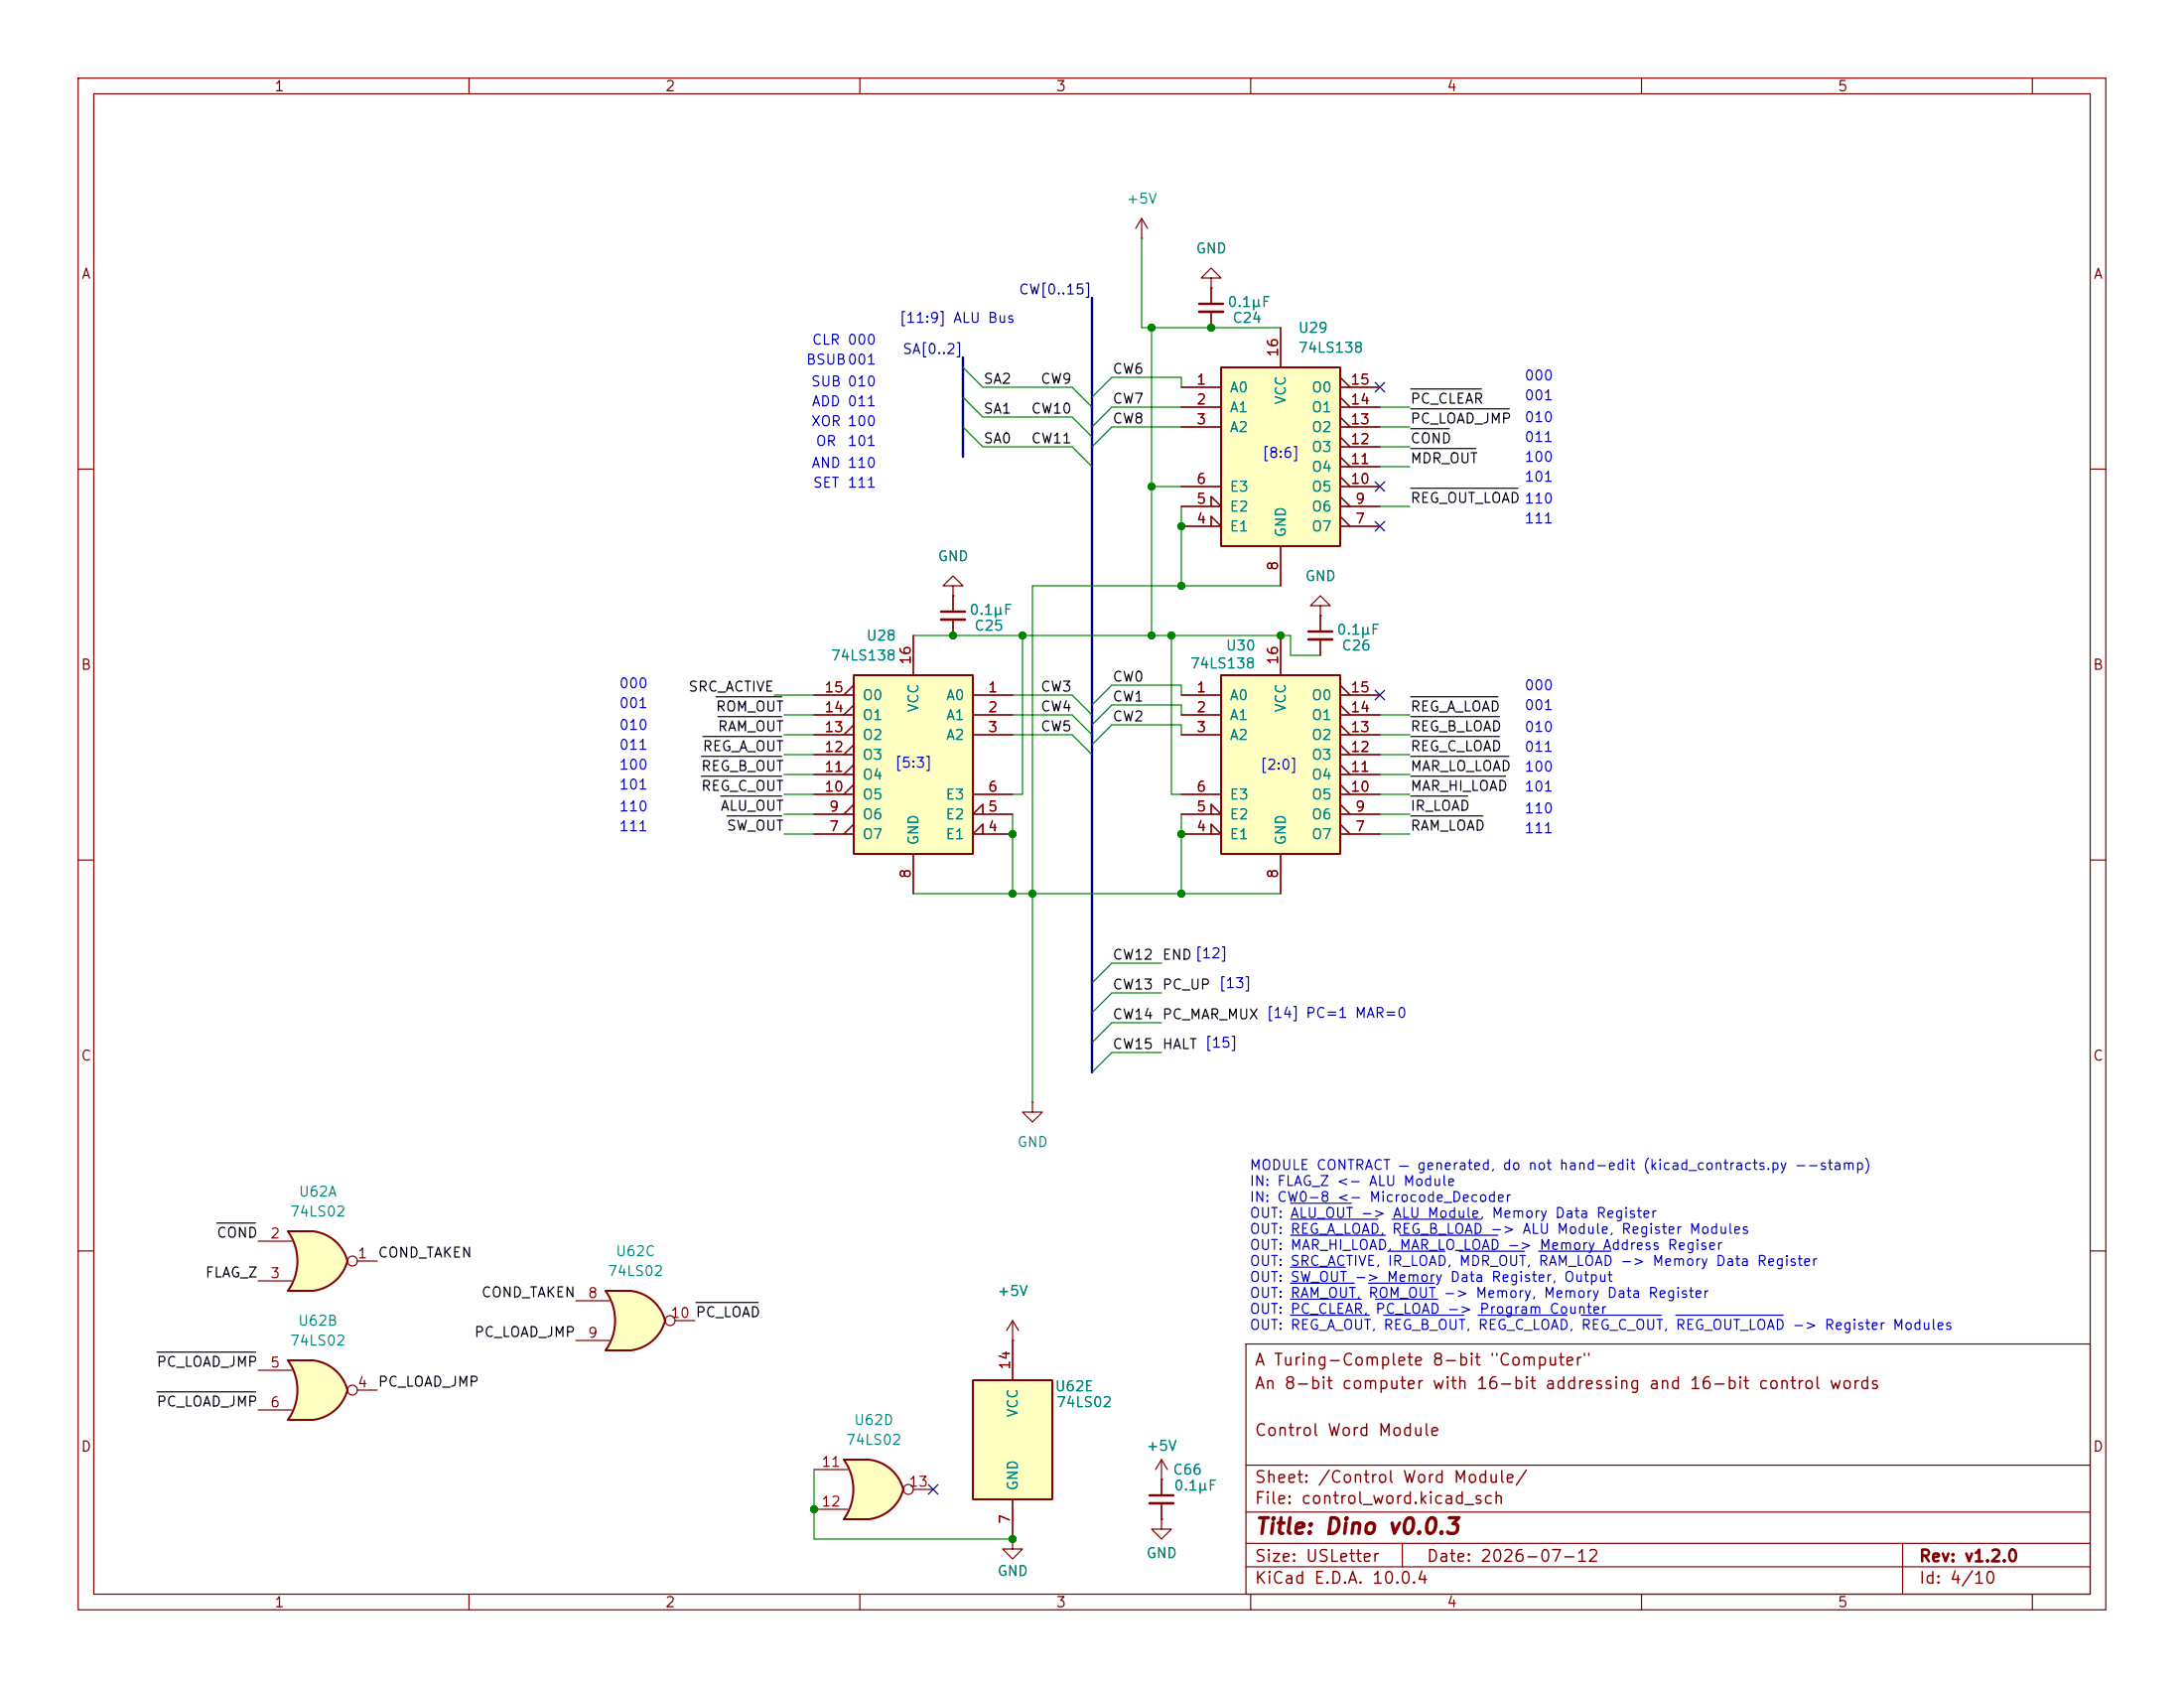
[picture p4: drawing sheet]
<svg xmlns="http://www.w3.org/2000/svg" width="279mm" height="216mm" viewBox="0 0 279 216" stroke-linecap="round" stroke-linejoin="round" font-family="sans-serif">
<g fill="none" stroke="#840000" stroke-width=".15">
<path d="M10 10h259.4v195.9h-259.4zM12 12h255.4v191.9h-255.4zM60 10v2M110 10v2M160 10v2M210 10v2M260 10v2M10 60h2M267.4 60h2M10 110h2M267.4 110h2M10 160h2"/>
<path d="M159.4 171.9h108v32h-108zM267.4 160h2M159.4 197.4h108M159.4 193.4h108M159.4 187.4h108M179.4 197.4v3M243.4 197.4v6.5M60 203.9v2M110 203.9v2M159.4 200.4h108M160 203.9v2M210 203.9v2"/>
<path d="M260 203.9v2"/>
</g>
<path d="M156.2 86.4h15.2v22.8h-15.2z" fill="#ffffc2"/>
<path d="M156.2 86.4h15.2v22.8h-15.2z" fill="none" stroke="#840000" stroke-width=".25"/>
<g fill="none" stroke="#840000" stroke-width=".15">
<path d="M151.1 88.9h5.1M151.1 91.4h5.1M151.1 94h5.1M163.8 81.3v5.1M171.4 88.9h5.1M171.4 91.4h5.1M171.4 94h5.1M171.4 99.1h5.1M171.4 97.8l1.3 1.3M171.4 96.5h5.1M171.4 95.3l1.3 1.2M171.4 92.7l1.3 1.3"/>
<path d="M171.4 90.2l1.3 1.2M171.4 87.6l1.3 1.3M151.1 106.7h5.1l-1.3-1.3v1.3M151.1 104.1h5.1l-1.3-1.2v1.2M151.1 101.6h5.1M163.8 109.2v5.1M171.4 106.7h5.1M171.4 104.1h5.1M171.4 101.6h5.1M171.4 105.4l1.3 1.3M171.4 102.9l1.3 1.2M171.4 100.3l1.3 1.3"/>
</g>
<path d="M36.8 174h3.2M36.8 181.6h3.2" fill="none" stroke="#ffffc2" stroke-width=".13"/>
<g fill="#ffffc2" stroke="#ffffc2" stroke-width=".13">
<path d="M39.4 176.4l5 1.4a5.2 5.2 0 0 1-4.4 3.8z"/>
<path d="M40 174a5.1 5.1 0 0 1 4.5 3.8l-5 1.3z"/>
</g>
<path d="M36.8 174h3.2v7.6h-3.2a6.7 6.7 0 0 0 0-7.6z" fill="#ffffc2"/>
<path d="M40 174h-3.2a6.6 6.6 0 0 1 0 7.6h3.2M40 174a5.1 5.1 0 0 1 4.4 3.8 5.2 5.2 0 0 1-4.4 3.8" fill="none" stroke="#840000" stroke-width=".25"/>
<g fill="none" stroke="#840000" stroke-width=".15">
<path d="M154.9 36.8v2.1M154.9 39.9v2M33 175.3h4.3M45.7 177.8h2.6M129.5 171.5h.1M129.5 168.9l-.7 1.3M129.5 168.9l.8 1.3M129.5 168.9v2.6M33 180.3h4.3"/>
<circle cx="45.1" cy="177.8" r=".63"/>
</g>
<path d="M153.4 38.9h3.1" fill="none" stroke="#840000" stroke-width=".3"/>
<path d="M153.4 39.9h3.1" fill="none" stroke="#840000" stroke-width=".33"/>
<path d="M156.2 47h15.2v22.9h-15.2z" fill="#ffffc2"/>
<path d="M156.2 47h15.2v22.9h-15.2z" fill="none" stroke="#840000" stroke-width=".25"/>
<g fill="none" stroke="#840000" stroke-width=".15">
<path d="M151.1 49.5h5.1M151.1 52.1h5.1M151.1 54.6h5.1M163.8 41.9v5.1M171.4 49.5h5.1M171.4 52.1h5.1M171.4 54.6h5.1M171.4 59.7h5.1M171.4 58.4l1.3 1.3M171.4 57.2h5.1M171.4 55.9l1.3 1.3M171.4 53.3l1.3 1.3"/>
<path d="M171.4 50.8l1.3 1.3M171.4 48.3l1.3 1.2M151.1 67.3h5.1l-1.3-1.3v1.3M151.1 64.8h5.1l-1.3-1.3v1.3M151.1 62.2h5.1M163.8 69.9v5M168.9 77.5h1.3l-1.3-1.3-1.3 1.3h1.3v1.2M168.9 78.7h.1M168.9 78.7v2.1M171.4 67.3h5.1M171.4 64.8h5.1M171.4 62.2h5.1"/>
<path d="M171.4 66l1.3 1.3M171.4 63.5l1.3 1.3M171.4 61l1.3 1.2M168.9 81.8v2"/>
</g>
<path d="M167.4 80.8h3" fill="none" stroke="#840000" stroke-width=".3"/>
<path d="M167.4 81.8h3" fill="none" stroke="#840000" stroke-width=".33"/>
<path d="M36.8 157.5h3.2M36.8 165.1h3.2" fill="none" stroke="#ffffc2" stroke-width=".13"/>
<g fill="#ffffc2" stroke="#ffffc2" stroke-width=".13">
<path d="M39.4 159.9l5 1.4a5.2 5.2 0 0 1-4.4 3.8z"/>
<path d="M40 157.5a5.1 5.1 0 0 1 4.5 3.8l-5 1.3z"/>
</g>
<path d="M36.8 157.5h3.2v7.6h-3.2a6.7 6.7 0 0 0 0-7.6z" fill="#ffffc2"/>
<path d="M40 157.5h-3.2a6.6 6.6 0 0 1 0 7.6h3.2M40 157.5a5.1 5.1 0 0 1 4.4 3.8 5.2 5.2 0 0 1-4.4 3.8" fill="none" stroke="#840000" stroke-width=".25"/>
<g fill="none" stroke="#840000" stroke-width=".15">
<path d="M33 158.8h4.3M33 163.8h4.3M45.7 161.3h2.6"/>
<circle cx="45.1" cy="161.3" r=".63"/>
</g>
<path d="M109.2 86.4h15.3v22.8h-15.3z" fill="#ffffc2"/>
<path d="M109.2 86.4h15.3v22.8h-15.3z" fill="none" stroke="#840000" stroke-width=".25"/>
<g fill="none" stroke="#840000" stroke-width=".15">
<path d="M104.1 88.9h5.1M104.1 91.4h5.1M104.1 94h5.1M104.1 99.1h5.1M104.1 96.5h5.1M109.2 97.8l-1.3 1.3M109.2 95.3l-1.3 1.2M109.2 92.7l-1.3 1.3M109.2 90.2l-1.3 1.2M109.2 87.6l-1.3 1.3M116.8 81.3v5.1M124.5 88.9h5"/>
<path d="M124.5 91.4h5M124.5 94h5M104.1 106.7h5.1M104.1 104.1h5.1M104.1 101.6h5.1M109.2 105.4l-1.3 1.3M109.2 102.9l-1.3 1.2M109.2 100.3l-1.3 1.3M116.8 109.2v5.1M124.5 101.6h5M125.7 106.7v-1.3l-1.2 1.3h5M125.7 104.1v-1.2l-1.2 1.2h5"/>
<path d="M129.5 196.9v1.2h1.3l-1.3 1.3-1.2-1.3h1.2M129.5 196.9h.1"/>
</g>
<path d="M107.9 186.7h3.2M107.9 194.3h3.2" fill="none" stroke="#ffffc2" stroke-width=".13"/>
<g fill="#ffffc2" stroke="#ffffc2" stroke-width=".13">
<path d="M110.5 189.1l5.1 1.4a5.2 5.2 0 0 1-4.4 3.8z"/>
<path d="M111.2 186.7a5.1 5.1 0 0 1 4.4 3.8l-5 1.3z"/>
</g>
<path d="M107.9 186.7h3.2v7.6h-3.2a6.7 6.7 0 0 0 0-7.6z" fill="#ffffc2"/>
<path d="M111.1 186.7h-3.2a6.6 6.6 0 0 1 0 7.6h3.2M111.2 186.7a5.2 5.2 0 0 1 4.4 3.8 5.2 5.2 0 0 1-4.4 3.8" fill="none" stroke="#840000" stroke-width=".25"/>
<g fill="none" stroke="#840000" stroke-width=".15">
<path d="M121.9 76.2v2M121.9 79.2v2.1M104.1 188h4.4M104.1 193h4.4M116.8 190.5h2.6M148.6 189.2h.1M148.6 186.7l-.8 1.3M148.6 186.7l.8 1.3M148.6 186.7v2.5"/>
<circle cx="116.2" cy="190.5" r=".63"/>
</g>
<path d="M120.4 78.2h3" fill="none" stroke="#840000" stroke-width=".3"/>
<path d="M120.4 79.2h3" fill="none" stroke="#840000" stroke-width=".33"/>
<path d="M77.5 165.1h3.1M77.5 172.7h3.1" fill="none" stroke="#ffffc2" stroke-width=".13"/>
<g fill="#ffffc2" stroke="#ffffc2" stroke-width=".13">
<path d="M80.1 167.6l5 1.3a5.2 5.2 0 0 1-4.4 3.8z"/>
<path d="M80.7 165.1a5.1 5.1 0 0 1 4.4 3.8l-5 1.3z"/>
</g>
<path d="M77.5 165.1h3.1v7.6h-3.1a6.7 6.7 0 0 0 0-7.6z" fill="#ffffc2"/>
<path d="M80.6 165.1h-3.1a6.6 6.6 0 0 1 0 7.6h3.1M80.7 165.1a5.2 5.2 0 0 1 4.4 3.8 5.2 5.2 0 0 1-4.4 3.8" fill="none" stroke="#840000" stroke-width=".25"/>
<g fill="none" stroke="#840000" stroke-width=".15">
<path d="M132.1 141v1.2h1.2l-1.2 1.3-1.3-1.3h1.3M132.1 141h.1M73.7 166.4h4.3M73.7 171.5h4.3M86.4 168.9h2.5M148.6 189.2v2.1M148.6 192.3v2"/>
<circle cx="85.7" cy="168.9" r=".63"/>
</g>
<path d="M147.1 191.3h3" fill="none" stroke="#840000" stroke-width=".3"/>
<path d="M147.1 192.3h3" fill="none" stroke="#840000" stroke-width=".33"/>
<path d="M124.5 176.5h10.1v15.3h-10.1z" fill="#ffffc2"/>
<path d="M124.5 176.5h10.1v15.3h-10.1z" fill="none" stroke="#840000" stroke-width=".25"/>
<g fill="none" stroke="#840000" stroke-width=".15">
<path d="M146 30.5h.1M146 27.9l-.7 1.3M146 27.9l.8 1.3M146 27.9v2.6M154.9 35.6h1.3l-1.3-1.3-1.2 1.3h1.2v1.2M154.9 36.8h.1M154.9 36.8v2.1M154.9 39.9v2M151.1 49.5h5.1M151.1 52.1h5.1M151.1 54.6h5.1M163.8 41.9v5.1"/>
<path d="M171.4 49.5h5.1M171.4 52.1h5.1M171.4 54.6h5.1M171.4 59.7h5.1M171.4 58.4l1.3 1.3M171.4 57.2h5.1M171.4 55.9l1.3 1.3M171.4 53.3l1.3 1.3M171.4 50.8l1.3 1.3M171.4 48.3l1.3 1.2M121.9 74.9h1.3l-1.3-1.2-1.3 1.2h1.3v1.3M121.9 76.2h.1"/>
<path d="M121.9 76.2v2M121.9 79.2v2.1M151.1 67.3h5.1l-1.3-1.3v1.3M151.1 64.8h5.1l-1.3-1.3v1.3M151.1 62.2h5.1M163.8 69.9v5M168.9 78.7h.1M168.9 78.7v2.1M171.4 67.3h5.1M171.4 64.8h5.1M171.4 62.2h5.1M171.4 66l1.3 1.3"/>
<path d="M171.4 63.5l1.3 1.3M171.4 61l1.3 1.2M104.1 88.9h5.1M104.1 91.4h5.1M104.1 94h5.1M104.1 99.1h5.1M104.1 96.5h5.1M109.2 97.8l-1.3 1.3M109.2 95.3l-1.3 1.2M109.2 92.7l-1.3 1.3M109.2 90.2l-1.3 1.2M109.2 87.6l-1.3 1.3"/>
<path d="M116.8 81.3v5.1M124.5 88.9h5M124.5 91.4h5M124.5 94h5M151.1 88.9h5.1M151.1 91.4h5.1M151.1 94h5.1M163.8 81.3v5.1M168.9 81.8v2M171.4 88.9h5.1M171.4 91.4h5.1M171.4 94h5.1"/>
<path d="M171.4 99.1h5.1M171.4 97.8l1.3 1.3M171.4 96.5h5.1M171.4 95.3l1.3 1.2M171.4 92.7l1.3 1.3M171.4 90.2l1.3 1.2M171.4 87.6l1.3 1.3M104.1 106.7h5.1M104.1 104.1h5.1M104.1 101.6h5.1M109.2 105.4l-1.3 1.3M109.2 102.9l-1.3 1.2"/>
<path d="M109.2 100.3l-1.3 1.3M116.8 109.2v5.1M124.5 101.6h5M125.7 106.7v-1.3l-1.2 1.3h5M125.7 104.1v-1.2l-1.2 1.2h5M151.1 106.7h5.1l-1.3-1.3v1.3M151.1 104.1h5.1l-1.3-1.2v1.2M151.1 101.6h5.1M163.8 109.2v5.1M171.4 106.7h5.1M171.4 104.1h5.1M171.4 101.6h5.1"/>
<path d="M171.4 105.4l1.3 1.3M171.4 102.9l1.3 1.2M171.4 100.3l1.3 1.3M129.5 171.5h.1M129.5 171.5v5M129.5 196.9h.1M129.5 191.8v5.1M148.6 194.3v1.3h1.3l-1.3 1.3-1.3-1.3h1.3M148.6 194.3h.1M148.6 189.2h.1M148.6 189.2v2.1M148.6 192.3v2"/>
</g>
<g fill="none" stroke="#000" stroke-width=".15">
<path d="M180.5 54.8h4.9M180.5 49.8h9M180.5 52.3h12.6M180.5 57.4h8.3M180.5 62.5h13.7M89.7 99.3h10.3M89.7 96.7h10.3M89.9 94.2h10.1M91.6 89.1h8.4M91.8 91.7h8.2M180.5 94.2h11.3M180.5 89.1h11.1"/>
<path d="M180.5 91.7h11.3M180.5 99.3h12.1M180.5 96.7h12.5M92.2 101.8h7.8M93 104.4h7M180.5 101.8h7.3M180.5 104.4h9.2M27.7 156.4h5M20.1 172.9h12.6M20.1 178h12.6M89 166.6h8"/>
</g>
<path d="M139.7 38.1v99.1M123.2 45.7v12.7" fill="none" stroke="#000084" stroke-width=".3"/>
<g fill="none" stroke="#008400" stroke-width=".15">
<path d="M146 30.5v11.4h17.8M123.2 47l2.5 2.5h11.5l2.5 2.6M123.2 54.6l2.5 2.6h11.5l2.5 2.5M123.2 50.8l2.5 2.5h11.5l2.5 2.6M147.3 41.9v39.4M151.1 49.5v-1.2h-8.9l-2.5 2.5M151.1 52.1h-8.9l-2.5 2.5M151.1 54.6h-8.9l-2.5 2.6M176.5 52.1h3.8M176.5 57.2h3.8M176.5 54.6h3.8M176.5 59.7h3.8"/>
<path d="M147.3 62.2h3.8M151.1 64.8v10.1M163.8 74.9h-31.7v66.1M176.5 64.8h3.8M99.1 88.9h5M100.3 94h3.8M100.3 96.5h3.8M100.3 99.1h3.8M100.3 91.4h3.8M116.8 81.3h48.3v2.5h3.8M129.5 94h7.7l2.5 2.5M129.5 88.9h7.7l2.5 2.5"/>
<path d="M129.5 91.4h7.7l2.5 2.6M130.8 81.3v20.3h-1.3M149.9 81.3v20.3h1.2M151.1 88.9v-1.3h-8.9l-2.5 2.6M151.1 91.4v-1.2h-8.9l-2.5 2.5M151.1 94v-1.3h-8.9l-2.5 2.6M176.5 94h3.8M176.5 96.5h3.8M176.5 99.1h3.8M176.5 91.4h3.8M100.3 104.1h3.8M100.3 101.6h3.8"/>
<path d="M100.3 106.7h3.8M116.8 114.3h47M129.5 104.1v10.2M151.1 104.1v10.2M176.5 104.1h3.8M176.5 101.6h3.8M176.5 106.7h3.8M148.6 134.6h-6.4l-2.5 2.6M148.6 130.8h-6.4l-2.5 2.6M148.6 127h-6.4l-2.5 2.5M148.6 123.2h-6.4l-2.5 2.5M104.1 188v8.9h25.4"/>
</g>
<path d="M175.9 48.9l1.2 1.2M177.1 48.9l-1.2 1.2M175.9 61.6l1.2 1.2M175.9 66.7l1.2 1.2M177.1 61.6l-1.2 1.2M177.1 66.7l-1.2 1.2M175.9 88.3l1.2 1.2M177.1 88.3l-1.2 1.2M118.8 189.9l1.2 1.2M120 189.9l-1.2 1.2" fill="none" stroke="#000084" stroke-width=".15"/>
<g fill="none" stroke="#0000c2" stroke-width=".15">
<path d="M165.1 153.9h7.8M165.1 155.9h11.2M165.1 158h12.1M178.1 155.9h11.4M179.1 158h12.5M165.1 162.1h7M165.1 164.1h8.1M165.1 166.2h9.1M165.1 168.2h10.1M175.1 164.1h8.4M176 166.2h8M177 168.2h10.3"/>
<path d="M177.6 160h7.3M186.7 160h8.3M189.1 168.2h11.4M196.8 160h9.3M202.3 168.2h10.3M214.4 168.2h13.7"/>
</g>
<g fill="#008400" stroke="#008400" stroke-width=".13">
<circle cx="151.1" cy="106.7" r=".46"/>
<circle cx="151.1" cy="114.3" r=".46"/>
<circle cx="147.3" cy="62.2" r=".46"/>
<circle cx="132.1" cy="114.3" r=".46"/>
<circle cx="129.5" cy="114.3" r=".46"/>
<circle cx="129.5" cy="106.7" r=".46"/>
<circle cx="104.1" cy="193" r=".46"/>
<circle cx="129.5" cy="196.9" r=".46"/>
<circle cx="130.8" cy="81.3" r=".46"/>
<circle cx="121.9" cy="81.3" r=".46"/>
<circle cx="154.9" cy="41.9" r=".46"/>
<circle cx="147.3" cy="41.9" r=".46"/>
<circle cx="147.3" cy="81.3" r=".46"/>
<circle cx="151.1" cy="74.9" r=".46"/>
<circle cx="149.9" cy="81.3" r=".46"/>
<circle cx="151.1" cy="67.3" r=".46"/>
<circle cx="163.8" cy="81.3" r=".46"/>
</g>
<text font-size="2" fill="#840000" x="160.4" y="196.7">Title: Dino v0.0.3</text>
<g font-size="1.5" fill="#840000">
<text x="160.4" y="178">An 8-bit computer with 16-bit addressing and 16-bit control words</text>
<text x="160.4" y="175">A Turing-Complete 8-bit &quot;Computer&quot;</text>
<text x="160.4" y="184">Control Word Module</text>
<text x="160.4" y="190">Sheet: /Control Word Module/</text>
<text x="160.4" y="192.7">File: control_word.kicad_sch</text>
<text x="160.4" y="202.9">KiCad E.D.A. 10.0.4</text>
<text x="160.4" y="200.1">Size: USLetter</text>
<text x="182.4" y="200.1">Date: 2026-07-12</text>
<text x="245.4" y="200.1">Rev: v1.2.0</text>
<text x="245.4" y="202.9">Id: 4/10</text>
</g>
<g font-size="1.3" fill="#840000">
<text x="35" y="12">1</text>
<text x="85" y="12">2</text>
<text x="135" y="12">3</text>
<text x="185" y="12">4</text>
<text x="235" y="12">5</text>
<text x="10.3" y="36">A</text>
<text x="267.7" y="36">A</text>
<text x="163.8" y="45.8" transform="rotate(-90 163.8 45.8)">16</text>
<text x="153" y="49.5">1</text>
<text x="153" y="52">2</text>
<text x="172.7" y="52">14</text>
<text x="172.7" y="49.5">15</text>
<text x="153" y="54.6">3</text>
<text x="172.7" y="59.7">11</text>
<text x="172.7" y="57.1">12</text>
<text x="172.7" y="54.6">13</text>
<text x="153" y="64.7">5</text>
<text x="153" y="62.2">6</text>
<text x="172.7" y="62.2">10</text>
<text x="173.3" y="64.7">9</text>
<text x="153" y="67.3">4</text>
<text x="173.3" y="67.3">7</text>
<text x="163.8" y="73.1" transform="rotate(-90 163.8 73.1)">8</text>
<text x="10.3" y="86">B</text>
<text x="105.4" y="88.9">15</text>
<text x="116.8" y="85.1" transform="rotate(-90 116.8 85.1)">16</text>
<text x="126.3" y="88.9">1</text>
<text x="153" y="88.9">1</text>
<text x="163.8" y="85.1" transform="rotate(-90 163.8 85.1)">16</text>
<text x="172.7" y="88.9">15</text>
<text x="267.7" y="86">B</text>
<text x="105.4" y="94">13</text>
<text x="105.4" y="91.4">14</text>
<text x="126.3" y="91.4">2</text>
<text x="126.3" y="94">3</text>
<text x="153" y="91.4">2</text>
<text x="153" y="94">3</text>
<text x="172.7" y="94">13</text>
<text x="172.7" y="91.4">14</text>
<text x="105.4" y="101.6">10</text>
<text x="105.4" y="99">11</text>
<text x="105.4" y="96.5">12</text>
<text x="126.3" y="101.6">6</text>
<text x="153" y="101.6">6</text>
<text x="172.7" y="101.6">10</text>
<text x="172.7" y="99">11</text>
<text x="172.7" y="96.5">12</text>
<text x="106" y="106.7">7</text>
<text x="106" y="104.1">9</text>
<text x="126.3" y="106.7">4</text>
<text x="126.3" y="104.1">5</text>
<text x="153" y="106.7">4</text>
<text x="153" y="104.1">5</text>
<text x="173.3" y="106.7">7</text>
<text x="173.3" y="104.1">9</text>
<text x="116.8" y="112.5" transform="rotate(-90 116.8 112.5)">8</text>
<text x="163.8" y="112.5" transform="rotate(-90 163.8 112.5)">8</text>
<text x="10.3" y="136">C</text>
<text x="267.7" y="136">C</text>
<text x="34.5" y="158.7">2</text>
<text x="45.6" y="161.3">1</text>
<text x="34.5" y="163.8">3</text>
<text x="75.1" y="166.3">8</text>
<text x="75.1" y="171.4">9</text>
<text x="85.7" y="168.9">10 PC_LOAD</text>
<text x="34.5" y="175.2">5</text>
<text x="45.6" y="177.8">4</text>
<text x="129.5" y="175.3" transform="rotate(-90 129.5 175.3)">14</text>
<text x="10.3" y="186">D</text>
<text x="34.5" y="180.3">6</text>
<text x="267.7" y="186">D</text>
<text x="105" y="187.9">11</text>
<text x="116.2" y="190.5">13</text>
<text x="105" y="193">12</text>
<text x="129.5" y="195" transform="rotate(-90 129.5 195)">7</text>
<text x="35" y="205.9">1</text>
<text x="85" y="205.9">2</text>
<text x="135" y="205.9">3</text>
<text x="185" y="205.9">4</text>
<text x="235" y="205.9">5</text>
</g>
<g font-size="1.3" fill="#008484">
<text x="144" y="26.4">+5V</text>
<text x="152.9" y="32.7">GND</text>
<text x="156.9" y="39.6">0.1µF</text>
<text x="157.6" y="41.6">C24</text>
<text x="166" y="42.9">U29</text>
<text x="166" y="45.4">74LS138</text>
<text x="157.2" y="50.5">A0</text>
<text x="157.2" y="53">A1</text>
<text x="164.8" y="51.8" transform="rotate(-90 164.8 51.8)">VCC</text>
<text x="167.7" y="53">O1</text>
<text x="167.7" y="50.5">O0</text>
<text x="157.2" y="55.6">A2</text>
<text x="167.7" y="58.1">O3</text>
<text x="167.7" y="55.6">O2</text>
<text x="157.2" y="65.7">E2</text>
<text x="157.2" y="63.2">E3</text>
<text x="167.7" y="65.7">O6</text>
<text x="167.7" y="63.2">O5</text>
<text x="167.7" y="60.7">O4</text>
<text x="157.2" y="68.3">E1</text>
<text x="164.8" y="68.8" transform="rotate(-90 164.8 68.8)">GND</text>
<text x="167.7" y="68.3">O7</text>
<text x="119.9" y="72.1">GND</text>
<text x="166.9" y="74.6">GND</text>
<text x="110.7" y="82.3">U28</text>
<text x="123.9" y="78.9">0.1µF</text>
<text x="124.5" y="81">C25</text>
<text x="156.7" y="83.5">U30</text>
<text x="170.9" y="81.5">0.1µF</text>
<text x="171.5" y="83.5">C26</text>
<text x="106.2" y="84.8">74LS138</text>
<text x="110.2" y="89.9">O0</text>
<text x="120.9" y="89.9">A0</text>
<text x="152.2" y="85.8">74LS138</text>
<text x="157.2" y="89.9">A0</text>
<text x="167.7" y="89.9">O0</text>
<text x="110.2" y="95">O2</text>
<text x="110.2" y="92.4">O1</text>
<text x="117.8" y="91.2" transform="rotate(-90 117.8 91.2)">VCC</text>
<text x="120.9" y="92.4">A1</text>
<text x="120.9" y="95">A2</text>
<text x="157.2" y="92.4">A1</text>
<text x="157.2" y="95">A2</text>
<text x="164.8" y="91.2" transform="rotate(-90 164.8 91.2)">VCC</text>
<text x="167.7" y="95">O2</text>
<text x="167.7" y="92.4">O1</text>
<text x="110.2" y="100">O4</text>
<text x="110.2" y="97.5">O3</text>
<text x="167.7" y="100">O4</text>
<text x="167.7" y="97.5">O3</text>
<text x="110.2" y="107.7">O7</text>
<text x="110.2" y="105.1">O6</text>
<text x="110.2" y="102.6">O5</text>
<text x="120.9" y="107.7">E1</text>
<text x="120.9" y="105.1">E2</text>
<text x="120.9" y="102.6">E3</text>
<text x="157.2" y="107.7">E1</text>
<text x="157.2" y="105.1">E2</text>
<text x="157.2" y="102.6">E3</text>
<text x="167.7" y="107.7">O7</text>
<text x="167.7" y="105.1">O6</text>
<text x="167.7" y="102.6">O5</text>
<text x="117.8" y="108.2" transform="rotate(-90 117.8 108.2)">GND</text>
<text x="164.8" y="108.2" transform="rotate(-90 164.8 108.2)">GND</text>
<text x="130" y="147">GND</text>
<text x="37" y="155.9">74LS02</text>
<text x="38.1" y="153.4">U62A</text>
<text x="78.7" y="161">U62C</text>
<text x="77.6" y="163.5">74LS02</text>
<text x="127.5" y="166.1">+5V</text>
<text x="37" y="172.4">74LS02</text>
<text x="38" y="169.9">U62B</text>
<text x="134.9" y="178.3">U62E</text>
<text x="108.1" y="185.1">74LS02</text>
<text x="109.1" y="182.6">U62D</text>
<text x="130.5" y="181.4" transform="rotate(-90 130.5 181.4)">VCC</text>
<text x="135" y="180.3">74LS02</text>
<text x="146.6" y="185.9">+5V</text>
<text x="130.5" y="190.8" transform="rotate(-90 130.5 190.8)">GND</text>
<text x="149.9" y="188.9">C66</text>
<text x="150.1" y="191">0.1µF</text>
<text x="127.5" y="201.9">GND</text>
<text x="146.6" y="199.6">GND</text>
</g>
<g font-size="1.3" fill="#0000c2">
<text x="114.9" y="41.6">[11:9] ALU Bus</text>
<text x="103" y="46.9">BSUB001</text>
<text x="103.8" y="44.4">CLR 000</text>
<text x="103.7" y="49.7">SUB 010</text>
<text x="103.7" y="52.3">ADD 011</text>
<text x="194.9" y="49">000</text>
<text x="194.9" y="51.5">001</text>
<text x="103.7" y="54.8">XOR 100</text>
<text x="104.3" y="57.4">OR</text>
<text x="108.3" y="57.4">101</text>
<text x="161.4" y="58.9">[8:6]</text>
<text x="194.9" y="56.9">011</text>
<text x="194.9" y="54.3">010</text>
<text x="194.9" y="59.4">100</text>
<text x="103.7" y="60.2">AND 110</text>
<text x="103.9" y="62.7">SET</text>
<text x="108.3" y="62.7">111</text>
<text x="194.9" y="61.9">101</text>
<text x="194.9" y="67.3">111</text>
<text x="79.1" y="88.4">000</text>
<text x="194.9" y="88.6">000</text>
<text x="79.1" y="90.9">001</text>
<text x="79.1" y="93.7">010</text>
<text x="194.9" y="91.1">001</text>
<text x="194.9" y="93.9">010</text>
<text x="79.1" y="101.3">101</text>
<text x="79.1" y="96.2">011</text>
<text x="79.1" y="98.8">100</text>
<text x="114.4" y="98.5">[5:3]</text>
<text x="161.1" y="98.8">[2:0]</text>
<text x="194.9" y="101.6">101</text>
<text x="194.9" y="96.5">011</text>
<text x="194.9" y="99">100</text>
<text x="79.1" y="104.1">110</text>
<text x="79.1" y="106.6">111</text>
<text x="194.9" y="106.9">111</text>
<text x="194.9" y="104.4">110</text>
<text x="155.8" y="126.7">[13]</text>
<text x="159.8" y="150">MODULE CONTRACT — generated, do not hand-edit (kicad_contracts.py --stamp)</text>
<text x="159.8" y="152">IN: FLAG_Z &lt;- ALU Module</text>
<text x="159.8" y="154.1">IN: CW0-8 &lt;- Microcode_Decoder</text>
<text x="159.8" y="156.1">OUT: ALU_OUT -&gt; ALU Module, Memory Data Register</text>
<text x="159.8" y="158.1">OUT: REG_A_LOAD, REG_B_LOAD -&gt; ALU Module, Register Modules</text>
<text x="159.8" y="160.2">OUT: MAR_HI_LOAD, MAR_LO_LOAD -&gt; Memory Address Regiser</text>
<text x="159.8" y="162.2">OUT: SRC_ACTIVE, IR_LOAD, MDR_OUT, RAM_LOAD -&gt; Memory Data Register</text>
<text x="159.8" y="164.3">OUT: SW_OUT -&gt; Memory Data Register, Output</text>
<text x="159.8" y="166.3">OUT: RAM_OUT, ROM_OUT -&gt; Memory, Memory Data Register</text>
<text x="159.8" y="168.4">OUT: PC_CLEAR, PC_LOAD -&gt; Program Counter</text>
<text x="159.8" y="170.4">OUT: REG_A_OUT, REG_B_OUT, REG_C_LOAD, REG_C_OUT, REG_OUT_LOAD -&gt; Register Modules</text>
</g>
<g font-size="1.3" fill="#000084">
<text x="130.2" y="38">CW[0..15]</text>
<text x="115.4" y="45.6">SA[0..2]</text>
</g>
<g font-size="1.3">
<text x="125.7" y="49.4">SA2</text>
<text x="125.7" y="53.2">SA1</text>
<text x="131.8" y="53.2">CW10</text>
<text x="133" y="49.4">CW9</text>
<text x="142.2" y="48.1">CW6</text>
<text x="142.2" y="51.9">CW7</text>
<text x="180.3" y="51.9">PC_CLEAR</text>
<text x="125.7" y="57">SA0</text>
<text x="131.8" y="57">CW11</text>
<text x="142.2" y="54.5">CW8</text>
<text x="180.3" y="57">COND</text>
<text x="180.3" y="54.5">PC_LOAD_JMP</text>
<text x="180.3" y="59.6">MDR_OUT</text>
<text x="180.3" y="64.6">REG_OUT_LOAD 110</text>
<text x="88" y="88.8">SRC_ACTIVE</text>
<text x="133" y="88.8">CW3</text>
<text x="142.2" y="87.5">CW0</text>
<text x="91.5" y="91.3">ROM_OUT</text>
<text x="91.7" y="93.9">RAM_OUT</text>
<text x="133" y="93.9">CW5</text>
<text x="133" y="91.3">CW4</text>
<text x="142.2" y="90">CW1</text>
<text x="142.2" y="92.6">CW2</text>
<text x="180.3" y="91.3">REG_A_LOAD</text>
<text x="180.3" y="93.9">REG_B_LOAD</text>
<text x="89.6" y="101.5">REG_C_OUT</text>
<text x="89.6" y="98.9">REG_B_OUT</text>
<text x="89.8" y="96.4">REG_A_OUT</text>
<text x="180.3" y="96.4">REG_C_LOAD</text>
<text x="180.3" y="98.9">MAR_LO_LOAD</text>
<text x="180.3" y="101.5">MAR_HI_LOAD</text>
<text x="92.1" y="104">ALU_OUT</text>
<text x="92.9" y="106.6">SW_OUT</text>
<text x="180.3" y="104">IR_LOAD</text>
<text x="180.3" y="106.6">RAM_LOAD</text>
<text x="142.2" y="123.1">CW12</text>
<text x="148.6" y="123.1">END [12]</text>
<text x="142.2" y="126.9">CW13</text>
<text x="142.2" y="130.7">CW14</text>
<text x="148.6" y="130.7">PC_MAR_MUX [14] PC=1 MAR=0</text>
<text x="148.6" y="126.9">PC_UP</text>
<text x="142.2" y="134.5">CW15</text>
<text x="148.6" y="134.5">HALT [15]</text>
<text x="27.6" y="158.6">COND</text>
<text x="48.3" y="161.2">COND_TAKEN</text>
<text x="26.2" y="163.7">FLAG_Z</text>
<text x="61.5" y="166.2">COND_TAKEN</text>
<text x="60.6" y="171.3">PC_LOAD_JMP</text>
<text x="19.9" y="175.1">PC_LOAD_JMP</text>
<text x="48.3" y="177.7">PC_LOAD_JMP</text>
<text x="19.9" y="180.2">PC_LOAD_JMP</text>
</g>
</svg>
